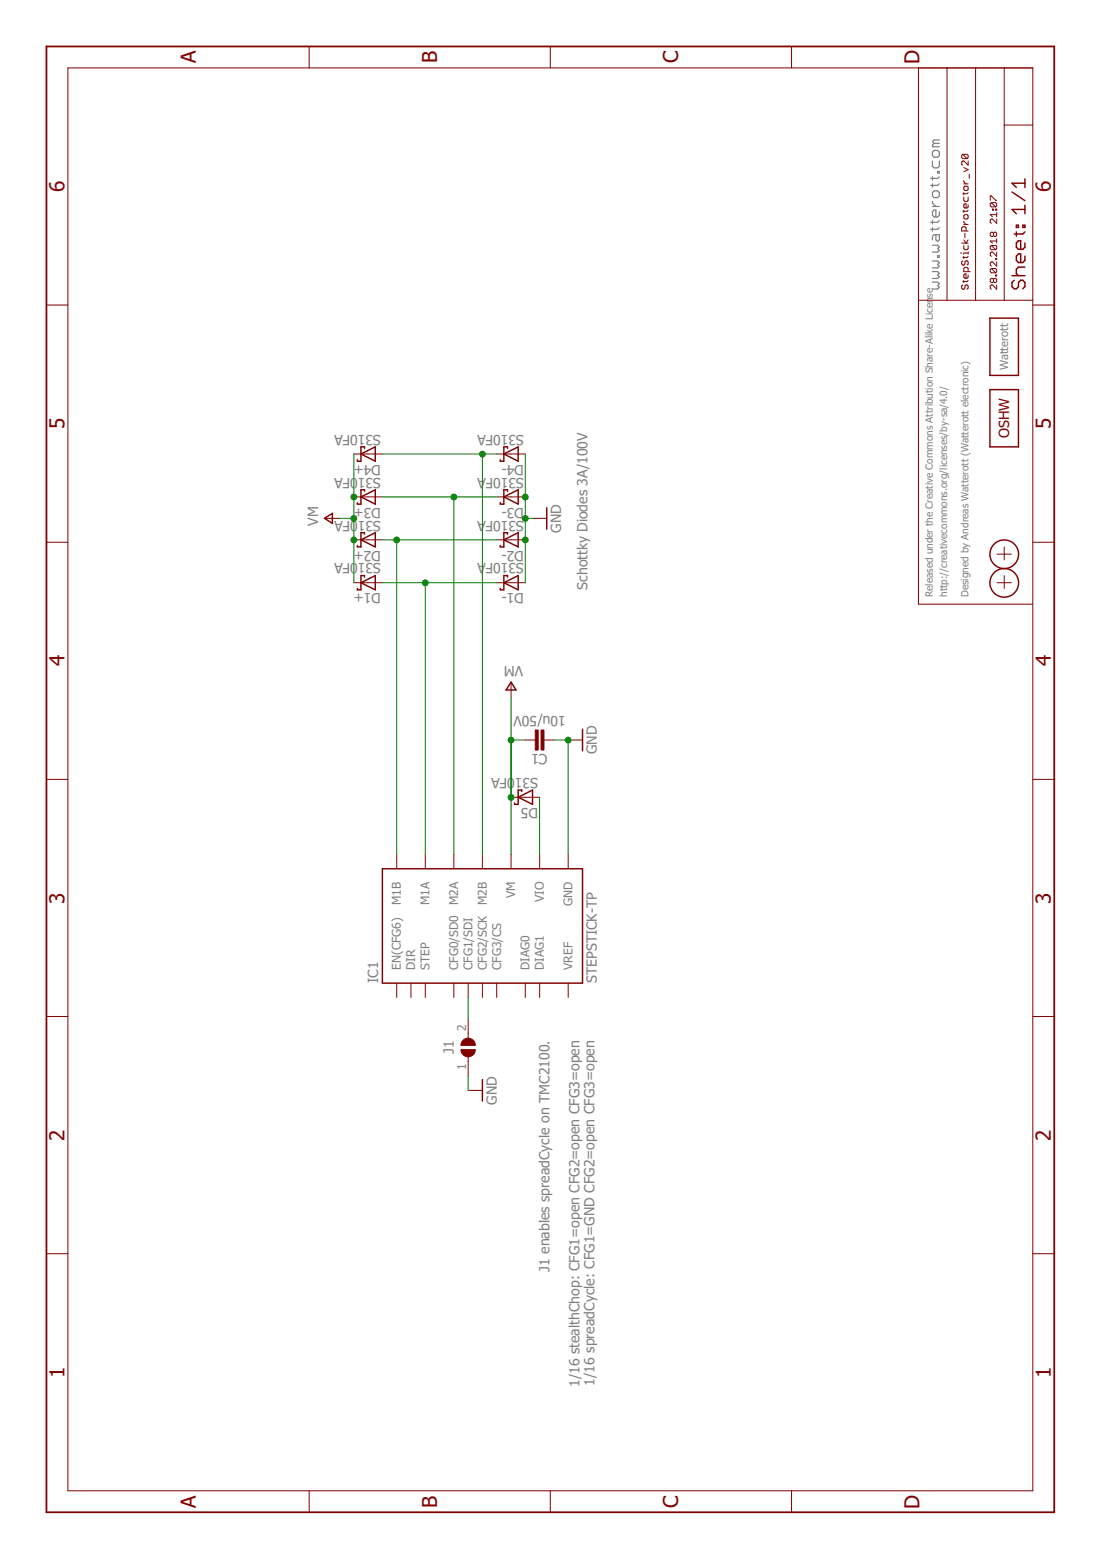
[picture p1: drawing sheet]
<svg xmlns="http://www.w3.org/2000/svg" width="210mm" height="297mm" viewBox="0 0 210 297" stroke-linecap="round" stroke-linejoin="round" font-family="sans-serif">
<g fill="none" stroke="#808080" stroke-width=".23">
<path d="M177.6 30.6v1l.3 .4h.7l.3-.4v-1M177.6 36.7l.3-.4h.7l.3 .4v.6l-.3 .3h-.7l-.3-.3zM177.6 33.7v.6M177.6 35v.6M177.6 38.3v.4l.7 .6M177.6 39.3h1.3M177.9 28.6h.7l.3 .4v.6l-.3 .4h-.7l-.3-.4v-.6zM177.9 27.3l-.3 .3v.3h1.3M177.9 27.3h1M178.6 32.6h.3v.4h-.3zM178.9 35l-.3 .3h-1.3M178.9 33.7l-.3 .3h-1.3"/>
<path d="M178.9 26.6h-1l-.3 .4 .3 .3M177.6 53.7h1l.3 .3-.3 .4 .3 .3-.3 .3h-1M177.6 51.7h1l.3 .3-.3 .4 .3 .3-.3 .3h-1M177.6 49.7h1l.3 .3-.3 .4 .3 .3-.3 .3h-1M177.6 46.7h1l.3 .3-.3 .3 .3 .4-.3 .3h-1M177.6 42v.7M177.6 43.3v.7M178.3 44.7v1l.3 .3 .3-.3v-1h-1l-.3 .3v.7M178.6 48.7h.3v.3h-.3zM178.9 40.3v.7l-.3 .3h-.7l-.3-.3v-.7l.3-.3h.4v1.3M178.9 43.3l-.3 .4h-1.3M178.9 42l-.3 .3h-1.3"/>
</g>
<g fill="none" stroke="#800000" stroke-width=".19">
<path d="M12.9 12.9h183.8v271h-183.8zM58.9 8.8v4.1M104.8 8.8v4.1M150.8 8.8v4.1M174.9 12.9v102.1h21.8M180.4 12.9v44.3M185.8 12.9v44.3M191.3 12.9v44.3M183.4 29.4l-.2 .2v.4l.2 .2h.8M183.4 29.4h.8l.2 .2v.4l-.2 .2M183.4 29.4l.8 .8M183.6 35.6l.2-.1h.4l.2 .1v.5l-.2 .2h-.4l-.2-.2z"/>
<path d="M183.6 37.5v.6l.2 .3h.4l.2-.3v-.6M183.6 34.4v.2l.4 .4M183.6 36.7v.4M183.6 35h.8M183.6 31.9l.8 .4-.8 .4M184.4 30.6v.9l-.8-.9-.4 .2v.5l.2 .2M184.4 39v.4l-.2 .2h-.4l-.2-.2v-.4l.4-.2v.8M184.4 36.7l-.2 .2h-.8M184.6 33.1v.9M188.6 38.1v-.8h.2l.9 .8h.1M188.8 38.6h.9l.1 .2v.4l-.1 .2M188.8 38.6l-.2 .2v.4l.2 .2h.9"/>
<path d="M188.8 38.6l.9 .8M189 39.8h.2v.2h-.2zM189.7 39.8h.1v.2h-.1zM191.3 23.8h5.4M8.8 58.1h4.1M174.9 57.2h21.8M183 48.2h.2M183.2 46.3h1.2M183.4 54.3l-.2 .2v.4l.4 .2 .2-.2v-.4l.4-.2 .2 .2v.4l-.2 .2M183.4 49.7l-.2 .2v.4l.2 .2 .4-.2v-.4l.2-.2 .4 .2v.4l-.2 .2M183.6 46.7v.6l.2 .2h.4l.2-.2v-.6M183.6 40v.4"/>
<path d="M183.6 42.1v.2l.4 .4M183.6 48.8v.4M183.6 53.4v.4M183.6 45.7l.4 .6 .4-.6M183.6 42.7h.8M183.8 44.4v.9M183.8 40.9h.4l.2 .2v.4l-.2 .2h-.4l-.2-.2v-.4zM184 44v-.6l-.2-.2h-.4l-.2 .2v.6h1.2M184.4 48v.4M184.4 51.7v-.6l-.2-.2h-.4l-.2 .2v.6h1.2M184.4 52.4v.4l-.2 .2h-.4l-.2-.2v-.4l.4-.2v.8M184.4 53.4l-.2 .2h-.8"/>
<path d="M184.4 48.2h-.8v.2M184.4 48.8l-.2 .2h-.8M184.4 40l-.2 .2h-.8M188.8 46.7l-.2 .2v.4l.2 .2h.9M188.8 46.7h.9l.1 .2v.4l-.1 .2M188.8 51.1h.9l.1 .2v.4l-.1 .2M188.8 51.1l-.2 .2v.4l.2 .2h.9M188.8 51.1l.9 .8M188.8 46.7l.9 .8M189.2 53.2l-.2-.2-.4 .2v.4l.2 .2 .4-.2M189.2 53.2l.2-.2 .4 .2v.4l-.1 .2-.5-.2M189.2 44.4l-.2-.2-.4 .2v.4l.2 .2h.2l.2-.2"/>
<path d="M189.2 44.4l.2-.2h.3l.1 .2v.4l-.1 .2-.5-.2M189.2 44.4v.4M189.2 53.2v.4M189.7 49.2h.1v.2h-.1zM189.7 52.4h.1v.2h-.1zM189.8 54.3v.8l-.8-.8-.4 .2v.4l.2 .2M189.8 40.9h-1.2l.4 .4M189.8 41.7v.8l-.8-.8h-.2l-.2 .2v.4l.2 .2M189.8 40.5v.8M189.8 45.5v.8M189.8 48v.8l-.8-.8-.4 .2v.4l.2 .2M189.8 49.9v.8l-.8-.8h-.2l-.2 .2v.4l.2 .2"/>
<path d="M189.8 45.9h-1.2l.4 .4M196.7 58.1h4.1M61.9 98.7h2.8M67.4 94.6h5.4M67.4 86.4h5.4M94.6 94.6h5.5M94.6 86.4h5.5M101.4 98.7h2.7M8.8 103.3h4.1M67.4 111h5.4M67.4 102.8h5.4M94.6 111h5.5"/>
<path d="M94.6 102.8h5.5M189.9 111h2.7M189.9 105.5h2.7M191.3 104.1v2.5M191.3 109.6v2.5M196.7 103.3h4.1M97.3 130v2.7M8.8 148.4h4.1M97.3 151.8h5.5M100.1 140.9h1.9M103.6 140.9h1.9M108.2 140.9h2.8"/>
<path d="M196.7 148.4h4.1M75.6 162.7v2.7M81 162.7v2.7M86.4 162.7v2.7M91.9 162.7v2.7M97.3 162.7v2.7M102.8 162.7v2.7M108.2 162.7v2.7M8.8 193.5h4.1M75.6 187.2v2.7M78.3 187.2v2.7M81 187.2v2.7"/>
<path d="M86.4 187.2v2.7M89.2 187.2v2.7M89.2 194v3.7M91.9 187.2v2.7M94.6 187.2v2.7M100.1 187.2v2.7M102.8 187.2v2.7M108.2 187.2v2.7M196.7 193.5h4.1M89.2 201.2v3.7M89.2 207.6h2.7M8.8 238.7h4.1"/>
<path d="M196.7 238.7h4.1M58.9 283.9v4.1M104.8 283.9v4.1M150.8 283.9v4.1"/>
</g>
<g fill="none" stroke="#800000" stroke-width=".28">
<path d="M192.8 36.6l2.4 1.6M195.2 39.9h-2.4l.8 .8M195.2 34.1v1.6M195.2 39.1v1.6M195.2 34.9h-2.4l.8 .8M192.8 52.5h2.4M193.2 53.4l-.4 .4v.8l.4 .4h.4l.4-.4v-.8l.4-.4h.4l.4 .4v.8l-.4 .4M193.6 42.9h.4v.4h-.4zM193.6 44.2v.8M194.8 42.9h.4v.4h-.4zM195.2 46.2v.9l-.4 .4h-.8l-.4-.4v-.9l.4-.4h.4v1.7M195.2 48.8v.8l-.4 .4h-.8l-.4-.4v-.8l.4-.5h.4v1.7"/>
<path d="M195.2 50.9h-1.2l-.4 .4v.8l.4 .4M195.2 44.2l-.4 .4h-1.6M188.6 60.6h5.4v10.9h-5.4zM188.6 74.2h5.4v10.9h-5.4zM61.8 98.7l1.5-1v2zM68.7 86.4l2.8-1.3v2.7zM68.7 94.6l2.8-1.3v2.7zM69.4 85.4v-.3h-.7v2.7h-.6v-.3M69.4 93.5v-.2h-.7v2.7h-.6v-.3M96 86.4l2.7-1.3v2.7zM96 94.6l2.7-1.3v2.7zM96.7 93.5v-.2h-.7v2.7h-.7v-.3"/>
<path d="M96.7 85.4v-.3h-.7v2.7h-.7v-.3M104.1 96.7v4.1M68.7 111l2.8-1.4v2.7zM68.7 102.8l2.8-1.4v2.7zM69.4 109.9v-.3h-.7v2.7h-.6v-.2M69.4 101.7v-.3h-.7v2.7h-.6v-.2M96 111l2.7-1.4v2.7zM96 102.8l2.7-1.4v2.7zM96.7 109.9v-.3h-.7v2.7h-.7v-.2M96.7 101.7v-.3h-.7v2.7h-.7v-.2M97.3 129.9l1 1.5h-1.9zM111 138.9v4.1"/>
<path d="M98.7 151.8l2.7-1.4v2.8zM99.4 150.7v-.3h-.7v2.8h-.7v-.3M72.8 165.4h38.2v21.8h-38.2zM91.9 205.6v4.1"/>
<circle cx="191.3" cy="111" r="2.73"/>
<circle cx="191.3" cy="105.5" r="2.73"/>
</g>
<path d="M8.8 8.8h192v279.2h-192z" fill="none" stroke="#800000" stroke-width=".34"/>
<g fill="#800000" stroke="#800000" stroke-width=".19">
<path d="M102 139h.5v3.8h-.5z"/>
<path d="M103.1 139h.5v3.8h-.5z"/>
</g>
<g fill="#800000" stroke="#800000" stroke-width=".19">
<path d="M88.2 198.1a1.37 1.37 0 0 1 1.5-.3 1.37 1.37 0 0 1 .8 1.3h-2.7l.1-.5z" fill-rule="evenodd"/>
<path d="M87.8 199.9h2.7a1.37 1.37 0 0 1-1.3 1.3 1.37 1.37 0 0 1-1.4-1.3z" fill-rule="evenodd"/>
</g>
<g fill="none" stroke="#008000" stroke-width=".19">
<path d="M64.7 98.7h2.7M67.4 86.4v24.6M72.8 94.6h21.8M72.8 86.4h21.8M86.4 94.6v68.1M91.9 86.4v76.3M100.1 86.4v24.6M100.1 98.7h1.3M72.8 111h21.8M72.8 102.8h21.8M75.6 102.8v59.9M81 111v51.7"/>
<path d="M97.3 132.7v30M97.3 140.9h2.8M102.8 151.8v10.9M105.5 140.9h2.7v21.8M89.2 189.9v4.1M89.2 204.9v2.7"/>
</g>
<g fill="#008000" stroke="#008000" stroke-width=".19">
<circle cx="100.1" cy="102.8" r=".55"/>
<circle cx="100.1" cy="94.6" r=".55"/>
<circle cx="100.1" cy="98.7" r=".55"/>
<circle cx="108.2" cy="140.9" r=".55"/>
<circle cx="81" cy="111" r=".55"/>
<circle cx="75.6" cy="102.8" r=".55"/>
<circle cx="86.4" cy="94.6" r=".55"/>
<circle cx="91.9" cy="86.5" r=".55"/>
<circle cx="97.3" cy="140.9" r=".55"/>
<circle cx="97.3" cy="151.8" r=".55"/>
<circle cx="67.4" cy="102.8" r=".55"/>
<circle cx="67.4" cy="94.6" r=".55"/>
<circle cx="67.4" cy="98.7" r=".55"/>
</g>
<g font-size="3.9" fill="#800000">
<text x="37.3" y="12.1" transform="rotate(-90 37.3 12.1)">A</text>
<text x="83.2" y="12.1" transform="rotate(-90 83.2 12.1)">B</text>
<text x="129.2" y="12.1" transform="rotate(-90 129.2 12.1)">C</text>
<text x="175.1" y="12.2" transform="rotate(-90 175.1 12.2)">D</text>
<text x="12.3" y="36.6" transform="rotate(-90 12.3 36.6)">6</text>
<text x="200.2" y="36.6" transform="rotate(-90 200.2 36.6)">6</text>
<text x="12.3" y="81.7" transform="rotate(-90 12.3 81.7)">5</text>
<text x="200.2" y="81.7" transform="rotate(-90 200.2 81.7)">5</text>
<text x="12.3" y="126.9" transform="rotate(-90 12.3 126.9)">4</text>
<text x="200.2" y="126.9" transform="rotate(-90 200.2 126.9)">4</text>
<text x="12.3" y="172.1" transform="rotate(-90 12.3 172.1)">3</text>
<text x="200.2" y="172.1" transform="rotate(-90 200.2 172.1)">3</text>
<text x="12.3" y="217.2" transform="rotate(-90 12.3 217.2)">2</text>
<text x="200.2" y="217.2" transform="rotate(-90 200.2 217.2)">2</text>
<text x="12.3" y="262.4" transform="rotate(-90 12.3 262.4)">1</text>
<text x="200.2" y="262.4" transform="rotate(-90 200.2 262.4)">1</text>
<text x="37.3" y="287.1" transform="rotate(-90 37.3 287.1)">A</text>
<text x="83.2" y="287.1" transform="rotate(-90 83.2 287.1)">B</text>
<text x="129.2" y="287.1" transform="rotate(-90 129.2 287.1)">C</text>
<text x="175.1" y="287.2" transform="rotate(-90 175.1 287.2)">D</text>
</g>
<g font-size="2.7" fill="#808080">
<text x="72.6" y="82.8" transform="rotate(-180 72.6 82.8)">S310FA</text>
<text x="99.8" y="82.8" transform="rotate(-180 99.8 82.8)">S310FA</text>
<text x="72.6" y="88.5" transform="rotate(-180 72.6 88.5)">D4+</text>
<text x="99.8" y="88.5" transform="rotate(-180 99.8 88.5)">D4-</text>
<text x="66.7" y="90.9" transform="rotate(-180 66.7 90.9)">FA</text>
<text x="72.6" y="90.9" transform="rotate(-180 72.6 90.9)">S310</text>
<text x="99.8" y="90.9" transform="rotate(-180 99.8 90.9)">S310FA</text>
<text x="60.6" y="100.1" transform="rotate(-90 60.6 100.1)">VM</text>
<text x="66.7" y="99.1" transform="rotate(-180 66.7 99.1)">FA</text>
<text x="72.6" y="99.1" transform="rotate(-180 72.6 99.1)">S310</text>
<text x="72.6" y="96.7" transform="rotate(-180 72.6 96.7)">D3+</text>
<text x="99.8" y="99.1" transform="rotate(-180 99.8 99.1)">S310FA</text>
<text x="99.8" y="96.7" transform="rotate(-180 99.8 96.7)">D3-</text>
<text x="106.9" y="101.4" transform="rotate(-90 106.9 101.4)">GND</text>
<text x="66.7" y="107.3" transform="rotate(-180 66.7 107.3)">FA</text>
<text x="72.6" y="107.3" transform="rotate(-180 72.6 107.3)">S310</text>
<text x="72.6" y="104.8" transform="rotate(-180 72.6 104.8)">D2+</text>
<text x="99.8" y="107.3" transform="rotate(-180 99.8 107.3)">S310FA</text>
<text x="99.8" y="104.8" transform="rotate(-180 99.8 104.8)">D2-</text>
<text x="72.6" y="113" transform="rotate(-180 72.6 113)">D1+</text>
<text x="99.8" y="113" transform="rotate(-180 99.8 113)">D1-</text>
<text x="111.9" y="112.3" transform="rotate(-90 111.9 112.3)">Schottky Diodes 3A/100V</text>
<text x="99.7" y="126.8" transform="rotate(-180 99.7 126.8)">VM</text>
<text x="107.8" y="136.3" transform="rotate(-180 107.8 136.3)">10u/50V</text>
<text x="104.3" y="143.6" transform="rotate(-180 104.3 143.6)">C1</text>
<text x="113.7" y="143.6" transform="rotate(-90 113.7 143.6)">GND</text>
<text x="96.6" y="148.1" transform="rotate(-180 96.6 148.1)">FA</text>
<text x="102.5" y="148.1" transform="rotate(-180 102.5 148.1)">S310</text>
<text x="102.5" y="153.8" transform="rotate(-180 102.5 153.8)">D5</text>
<text x="72" y="187.2" transform="rotate(-90 72 187.2)">IC1</text>
<text x="113.7" y="187.2" transform="rotate(-90 113.7 187.2)">STEPSTICK-TP</text>
<text x="86.4" y="200.7" transform="rotate(-90 86.4 200.7)">J1</text>
<text x="94.6" y="210.3" transform="rotate(-90 94.6 210.3)">GND</text>
<text x="104.7" y="242.2" transform="rotate(-90 104.7 242.2)">J1 enables spreadCycle on TMC2100.</text>
<text x="113.3" y="263.8" transform="rotate(-90 113.3 263.8)">1/16 spreadCycle: CFG1=GND CFG2=open CFG3=open</text>
<text x="110.4" y="264.1" transform="rotate(-90 110.4 264.1)">1/16 stealthChop: CFG1=open CFG2=open CFG3=open</text>
</g>
<text font-size="2.7" fill="#800000" x="192.2" y="83.5" transform="rotate(-90 192.2 83.5)">OSHW</text>
<g font-size="2.3" fill="#808080">
<text x="76.4" y="172.3" transform="rotate(-90 76.4 172.3)">M1B</text>
<text x="81.8" y="172.3" transform="rotate(-90 81.8 172.3)">M1A</text>
<text x="87.3" y="172.3" transform="rotate(-90 87.3 172.3)">M2A</text>
<text x="92.7" y="172.3" transform="rotate(-90 92.7 172.3)">M2B</text>
<text x="98.2" y="171.1" transform="rotate(-90 98.2 171.1)">VM</text>
<text x="103.6" y="171.8" transform="rotate(-90 103.6 171.8)">VIO</text>
<text x="109" y="172.6" transform="rotate(-90 109 172.6)">GND</text>
<text x="76.4" y="184.7" transform="rotate(-90 76.4 184.7)">EN(CFG6)</text>
<text x="79.1" y="184.7" transform="rotate(-90 79.1 184.7)">DIR</text>
<text x="81.8" y="184.7" transform="rotate(-90 81.8 184.7)">STEP</text>
<text x="87.3" y="184.7" transform="rotate(-90 87.3 184.7)">CFG0/SD0</text>
<text x="90" y="184.7" transform="rotate(-90 90 184.7)">CFG1/SDI</text>
<text x="92.7" y="184.7" transform="rotate(-90 92.7 184.7)">CFG2/SCK</text>
<text x="95.4" y="184.7" transform="rotate(-90 95.4 184.7)">CFG3/CS</text>
<text x="100.9" y="184.7" transform="rotate(-90 100.9 184.7)">DIAG0</text>
<text x="103.6" y="184.7" transform="rotate(-90 103.6 184.7)">DIAG1</text>
<text x="109" y="184.7" transform="rotate(-90 109 184.7)">VREF</text>
<text x="88.8" y="196.4" transform="rotate(-90 88.8 196.4)">2</text>
<text x="88.8" y="203.8" transform="rotate(-90 88.8 203.8)">1</text>
</g>
<text font-size="2.1" fill="#808080" x="192" y="70.5" transform="rotate(-90 192 70.5)">Watterott</text>
<g font-size="1.9" fill="#808080">
<text x="177.7" y="56.7" transform="rotate(-90 177.7 56.7)">se</text>
<text x="177.7" y="113.7" transform="rotate(-90 177.7 113.7)">Released under the Creative Commons Attribution Share-Alike Licen</text>
<text x="180.4" y="113.7" transform="rotate(-90 180.4 113.7)">http://creativecommons.org/licenses/by-sa/4.0/</text>
<text x="184.5" y="113.7" transform="rotate(-90 184.5 113.7)">Designed by Andreas Watterott (Watterott electronic)</text>
</g>
</svg>
